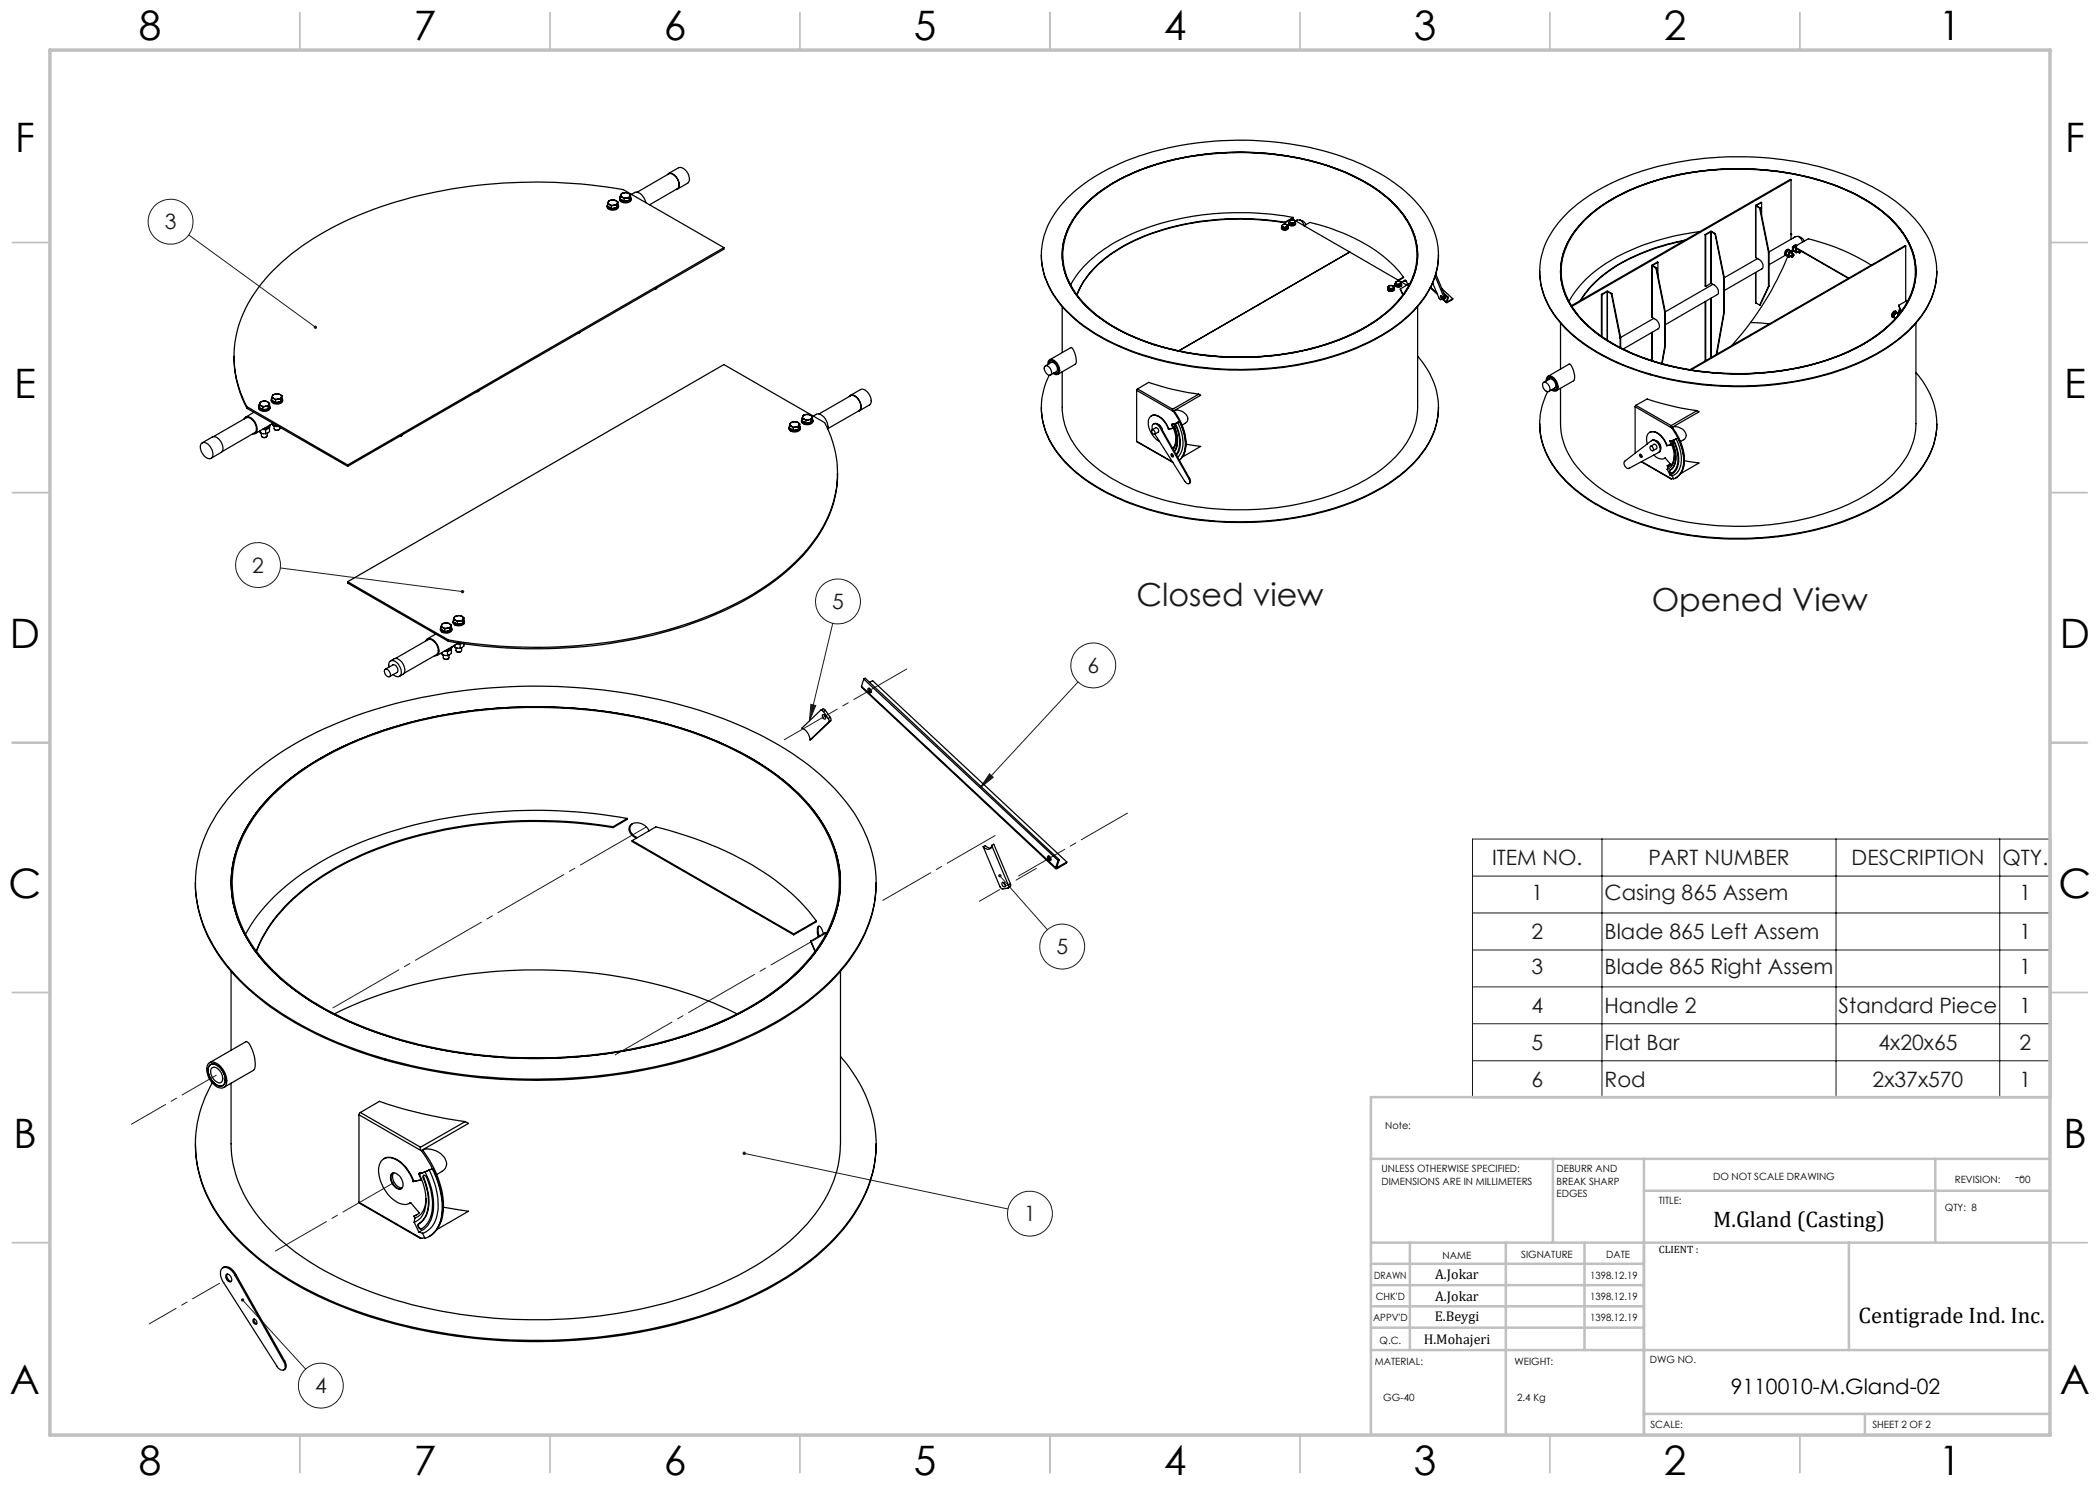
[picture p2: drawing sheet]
<svg xmlns="http://www.w3.org/2000/svg" width="420mm" height="297mm" viewBox="0 0 420 297" stroke-linecap="round" stroke-linejoin="round" font-family="sans-serif">
<g fill="none" stroke="#191924" stroke-width=".2">
<path d="M37.7 47l25.4 18.4M56.1 113.6l36.4 4.7M166.5 124.7l-4.6 19.5M215.6 136.4l-19.6 21.1M162.2 140.9l1 .2-1.3 3.1zM197.9 154.8l.7 .7-2.6 2zM200 175.2l9.5 10.7M294.5 167.8h115.6v51.7h-115.6zM294.5 175.2h115.6M320.4 167.8v51.7M367.2 167.8v51.7M399.9 167.8v51.7"/>
<path d="M294.5 182.6h115.6M294.5 190h115.6M294.5 197.4h115.6M294.5 204.7h115.6M294.5 212.2h115.6M148.8 230.7l52.8 11.1M48.5 260l12.6 13.8"/>
<circle cx="34.1" cy="44.3" r="4.5"/>
<circle cx="51.6" cy="113" r="4.5"/>
<circle cx="167.6" cy="120.3" r="4.5"/>
<circle cx="218.7" cy="133.1" r="4.5"/>
<circle cx="212.4" cy="189.3" r="4.5"/>
<circle cx="206" cy="242.7" r="4.5"/>
<circle cx="64.2" cy="277.1" r="4.5"/>
</g>
<path d="M225.5 162.6l-21.8 12.6" fill="none" stroke="#191924" stroke-width=".2" stroke-dasharray="15.2 1.3 1.3 1.3" stroke-dashoffset="4.6"/>
<path d="M156.8 147.9l24.6-14.1" fill="none" stroke="#191924" stroke-width=".2" stroke-dasharray="15.2 1.3 1.3 1.3" stroke-dashoffset="3"/>
<path d="M78.8 236.5l-23.7 13.7" fill="none" stroke="#191924" stroke-width=".2" stroke-dasharray="15.2 1.3 1.3 1.3" stroke-dashoffset="3.4"/>
<path d="M130.2 164.9l-64.5 37.2" fill="none" stroke="#191924" stroke-width=".2" stroke-dasharray="15.2 1.3 1.3 1.3" stroke-dashoffset="-1.1"/>
<path d="M43.9 256.7l-14.1 8.1" fill="none" stroke="#191924" stroke-width=".2" stroke-dasharray="15.2 1.3 1.3 1.3" stroke-dashoffset="9"/>
<path d="M199 167.1l-22.4 13" fill="none" stroke="#191924" stroke-width=".2" stroke-dasharray="15.2 1.3 1.3 1.3" stroke-dashoffset="4.2"/>
<path d="M207.3 173.7l-11.4 6.6" fill="none" stroke="#191924" stroke-width=".2" stroke-dasharray="15.2 1.3 1.3 1.3" stroke-dashoffset="10.6"/>
<path d="M165.6 186.4l-42.6 24.6" fill="none" stroke="#191924" stroke-width=".2" stroke-dasharray="15.2 1.3 1.3 1.3" stroke-dashoffset="2.1"/>
<path d="M43.2 215.1l-16.9 9.7" fill="none" stroke="#191924" stroke-width=".2" stroke-dasharray="15.2 1.3 1.3 1.3" stroke-dashoffset="7.4"/>
<g fill="none" stroke="#c0c0c0" stroke-width=".35">
<path d="M60 2.5v7.5M110 2.5v7.5M160 2.5v7.5M210 2.5v7.5M260 2.5v7.5M310 2.5v7.5M360 2.5v7.5M2.5 48.5h7.5M410 48.5h7.5M2.5 98.5h7.5M410 98.5h7.5M2.5 148.5h7.5"/>
<path d="M410 148.5h7.5M2.5 198.5h7.5M410 198.5h7.5M2.5 248.5h7.5M410 248.5h7.5M60 287v7.5M110 287v7.5M160 287v7.5M210 287v7.5M260 287v7.5M310 287v7.5M360 287v7.5"/>
</g>
<g fill="none" stroke="#c0c0c0" stroke-width=".5">
<path d="M410 219.4h-135.8v67.4M274.2 231.8h135.8M310.6 231.8v16.7M328.8 231.8v55.2M328.8 238.2h81.2M387.1 231.8v16.7M274.2 248.5h135.8M274.2 257h54.6M274.2 252.8h54.6M282 248.5v21.5M301.2 248.5v38.3M316.9 248.5v21.5"/>
<path d="M369.8 248.5v21.5M274.2 265.5h54.6M274.2 261.3h54.6M274.2 270h135.8M328.8 282.8h81.2M373 282.8v4.2"/>
</g>
<path d="M10 10h400v277h-400z" fill="none" stroke="#c0c0c0" stroke-width=".7"/>
<path d="M62.8 65.2a.34 .34 0 0 0 .1 .5 .34 .34 0 0 0 .5-.1l-.3-.2 .3 .2a.34 .34 0 0 0-.1-.4 .34 .34 0 0 0-.5 0zM92.3 118a.34 .34 0 0 0 0 .6 .34 .34 0 0 0 .6-.2l-.4-.1 .4 .1-.2-.3zM197.9 154.8l.7 .7-2.6 2zM199.8 174.8l.2 .4-.3-.3a.35 .35 0 0 0 .2 .6 .35 .35 0 0 0 .5-.5 .35 .35 0 0 0-.6-.2zM162.2 140.9l1 .2-1.3 3.1zM148.6 230.4l-.1 .2 .3 .1-.3-.1a.34 .34 0 0 0 .4 .4 .34 .34 0 0 0 .2-.5 .34 .34 0 0 0-.5-.1zM48.4 259.7l.1 .3-.2-.3a.35 .35 0 0 0 .2 .6 .35 .35 0 0 0 .4-.4 .35 .35 0 0 0-.5-.2z" fill="#191924"/>
<g fill="none" stroke="#000" stroke-width=".25">
<path d="M123.9 39.7a1.12 1.12 0 0 0 1.7 .8l.5-.3 .1-.5M124 39.3l.4 .1M124 39.4a.64 .64 0 0 0 .1 .8 .64 .64 0 0 0 .7 .2 1.09 1.09 0 0 0 1.4-.8l-.1-.2M124 39.3v.5l.8 .4M124.2 38.9v.4l.2 .1M124.2 38.9l-.2 .4M124.2 39.9l.6 .3M124.4 39.4l.9 .2M124.4 39.4l.4 .3M124.8 39.7v.5M124.8 38.6l-.6 .3M124.8 38.6l.9 .1"/>
<path d="M124.8 38.6l-.5 .1-.1 .2M124.8 38.6l.6-.1 .3 .2M125.3 39.6h.5M125.3 39.6l-.5 .1M125.7 38.7l.2 .1 .1 .4M125.7 38.7l.4 .3M125.8 39.6v.5M126 39.2l-.2 .2-.5 .2M126 39.2l-.2 .4M126 39.7l-.1 .3M126.1 39l-.1 .2M126.1 39v.5l-.3 .6"/>
<path d="M126.3 38.9l.6-.4a1.6 1.6 0 0 1 1.9 1l.4 1M127.4 38.4l6.3-3.6a1.94 1.94 0 0 1 2.1 1.9l-.1 .7-.2 .3-5.6 3.3M133.5 34.9a1.13 1.13 0 0 1 1.8 .5 1.72 1.72 0 0 1 .1 2.4l-.2 .1M133.7 34.7l2-1.2a2.15 2.15 0 0 1 2 2.9l-2.2 1.4M213.5 39.6a40.1 40.1 0 0 1 19.1-9.8 65.7 65.7 0 0 1 38.1 2.3 31.3 31.3 0 0 1 14.4 10.7 14.2 14.2 0 0 1-.9 17.6 33.4 33.4 0 0 1-15.5 10.1 64.3 64.3 0 0 1-45.6-1.6 28.8 28.8 0 0 1-12.4-10.1 14.3 14.3 0 0 1 1.3-17.6zM358.2 36l-43.8 25.3M358.2 36v11.8M358.2 36l-.1-.1-43.8 25.2M121.4 41.2a1.16 1.16 0 0 0 1.8 .7l.4-.3 .1-.4M121.5 40.7l.4 .2M121.5 40.9a.55 .55 0 0 0 0 .6 .55 .55 0 0 0 .6 .3 1.11 1.11 0 0 0 1.6-.7l-.1-.2M121.5 40.7v.6l.8 .4"/>
<path d="M121.7 40.4l-.1 .2 .3 .3M121.7 41.4l.5 .3M121.7 40.4l-.2 .3M121.9 40.9l.9 .2M121.9 40.9l.4 .3M122.3 41.2v.5M122.3 40l-.6 .4M122.3 40l.9 .1M122.3 40l-.5 .1-.1 .3M122.8 41.1l-.5 .1M123.2 41.6l-.9 .1M123.2 40.1l.3 .3v.3"/>
<path d="M123.2 40.1l.4 .3M123.3 41l-.5 .1M123.3 41.6l-1 .1M123.3 41v.6M123.5 40.7l-.7 .4M123.5 41.2l-.1 .2M123.5 40.7l-.2 .3M123.6 40.4l-.1 .3M123.6 40.4v.6l-.3 .6M125.7 40.1l-.9 .1M125.8 40.1l-1 .1M131 57.8h.1"/>
<path d="M131.2 57.7h.1M131.2 57.7l-.2 .1M144.8 49.5l-20.2-11.6a99.7 99.7 0 0 0-50 4 53.1 53.1 0 0 0-20.9 13.2 24.2 24.2 0 0 0-6.9 16.4 21.5 21.5 0 0 0 2.6 9.8M144.8 49.5l-75.3 43.5M144.8 49.5v.3l-75.3 43.5M208.3 51a16.5 16.5 0 0 0 6.2 12.4 41.9 41.9 0 0 0 18.9 9 65.3 65.3 0 0 0 38-2.8 30.6 30.6 0 0 0 13.6-10.2 14.7 14.7 0 0 0 2.7-8.4M217.3 40.7a36.4 36.4 0 0 1 17.5-8.7 57.9 57.9 0 0 1 34.8 2.7 25.9 25.9 0 0 1 12.1 10 12.9 12.9 0 0 1-2.1 15.5 32.7 32.7 0 0 1-15.6 9 58.4 58.4 0 0 1-36.8-1.7 26.9 26.9 0 0 1-12.6-9.8 12.9 12.9 0 0 1 1.8-16zM217.5 40.4a37.5 37.5 0 0 1 18.6-8.8 56.8 56.8 0 0 1 34.6 3.6 23.7 23.7 0 0 1 11.5 10.2 13 13 0 0 1-2.5 14.9 32.9 32.9 0 0 1-15.6 8.9 57.7 57.7 0 0 1-37.6-1.9 25.4 25.4 0 0 1-12.3-9.9 12.7 12.7 0 0 1 1.4-14.9zM217.7 40.2a38.7 38.7 0 0 1 18.8-8.6 56.5 56.5 0 0 1 34.4 3.7 23.7 23.7 0 0 1 11.1 9.7 12.6 12.6 0 0 1-1.6 14.4 29.4 29.4 0 0 1-14 9.1 58 58 0 0 1-39.4-1 26.3 26.3 0 0 1-12.5-9.8 12.8 12.8 0 0 1 1.3-15.4zM256.3 45.5a.7 .7 0 0 0 .7 .5 .7 .7 0 0 0 .6-.5M256.4 45.3l.2 .1M256.4 45.4a.54 .54 0 0 0 .2 .6 .54 .54 0 0 0 .6-.1 .35 .35 0 0 0 .4-.5"/>
<path d="M256.4 45.3v.3l.4 .3M256.4 45.1l.2 .3M256.4 45.1v.2M256.5 45.6l.3 .2M256.6 45.4l.5 .1M256.6 45.4l.2 .1M256.8 44.9l-.4 .2M256.8 44.9h.6M256.8 45.5v.4M257 44.4a52.3 52.3 0 0 0-31.5 4.4 20.6 20.6 0 0 0-10 9.7l-.1 .4M257 44.6a52.3 52.3 0 0 0-31.5 4.3 20.6 20.6 0 0 0-10 9.7l-.1 .4M257 44.4v.2"/>
<path d="M257.1 45.5h.3M257.1 45.5h-.3M257.4 44.9l.1 .3M257.4 45.8l-.6 .1M257.4 44.9l.2 .2M257.4 45.5v.3M257.5 45.2l-.4 .3M257.5 45.5l-.1 .2M257.5 45.2l-.1 .3M257.6 45.1l-.1 .1M257.6 45.1l-.2 .7M257.8 44.7a.7 .7 0 0 0 .6 .5 .7 .7 0 0 0 .7-.5"/>
<path d="M257.8 44.4l.3 .1M257.8 44.5a.52 .52 0 0 0 .3 .6 .52 .52 0 0 0 .6-.1 .35 .35 0 0 0 .3-.1 .35 .35 0 0 0 0-.4M257.8 44.4v.3l.5 .3M257.9 44.2l.2 .3M257.9 44.8l.4 .2M257.9 44.2l-.1 .2M258.1 44.5l.5 .1M258.1 44.5l.2 .2M258.3 44.7v.3M258.3 44l-.4 .2M258.3 44l.5 .1M258.4 43.7l23 13.3"/>
<path d="M258.6 44.6l-.3 .1M258.7 43.5a56.7 56.7 0 0 0-32.7 3.5 25.2 25.2 0 0 0-11.6 9.4l-.3 .6M258.7 43.5l-1.7 1.1M258.7 43.5l-1.7 .9M258.8 44.1l.2 .3M258.8 44.9l-.5 .1M258.8 44.1l.2 .2M258.9 44.6h-.3M258.9 44.9l-.6 .1M258.9 44.6v.3M259 44.4l-.4 .2M259 44.7l-.1 .1"/>
<path d="M259 44.4l-.1 .2M259 44.3v.1M259 44.3l-.1 .6M259.1 44.2a1.53 1.53 0 0 1 2.1 .7M259.4 44l-.2 .2 .1-.1M260 44l.6 .6 .2 .6 1.2-.7a34.5 34.5 0 0 1 17.4 9.3l1.3 1.6M269.9 50.4l-34.1 19.8M277.6 57.5l.2 .1M277.6 57.6a.68 .68 0 0 0 .5 .6 .68 .68 0 0 0 .7-.2v-.4M277.6 57.5l-.1 .4a.7 .7 0 0 0 .7 .4 .7 .7 0 0 0 .6-.5M277.6 57.9l.4 .2M277.7 57.3l.1 .3"/>
<path d="M277.7 57.9l.3 .2M277.7 57.3l-.1 .2M277.8 57.6l.5 .1M277.8 57.6l.2 .2M278 57.1l-.3 .2M278 57.1l.6 .1M278 57.8v.3M278.3 57.7h.3M278.3 57.7l-.3 .1M278.6 57.2l.1 .3M278.6 58l-.5 .1M278.6 57.2l.2 .2"/>
<path d="M278.6 58l-.6 .1M278.6 57.7v.3M278.7 57.5l-.4 .2M278.7 57.5l-.1 .2M278.7 57.8v.2M278.8 57.4l-.1 .1M278.8 57.6l-.2 .4M278.8 57.4v.2M279 56.9a.7 .7 0 0 0 .6 .5 .7 .7 0 0 0 .7-.5M279 56.7l.3 .1M279 56.8a.57 .57 0 0 0 .3 .5 .57 .57 0 0 0 .7 0l.3-.2-.1-.3M279 56.7v.3l.5 .3"/>
<path d="M279.1 56.5l.2 .3M279.1 56.5l-.1 .2M279.2 57l.3 .2M279.3 56.8l.5 .1M279.3 56.8l.2 .1M279.5 56.3l-.4 .2M279.5 56.3h.5M279.5 56.9v.4M279.8 56.9h.3M279.8 56.9h-.3M280 56.3l.2 .3M280 57.2l-.5 .1"/>
<path d="M280 56.3l.2 .2M280.1 57.8l.5 1.1M280.1 57.8l.5 1.2M280.1 57.1l-.6 .2M280.1 56.9v.2M280.2 56.6l-.4 .3M280.2 56.6l-.1 .3M280.2 56.9l-.1 .2M280.2 56.5v.1M280.2 56.8l-.1 .3M280.2 56.5v.3M280.7 55.4l-1.1 .6"/>
<path d="M280.7 55.4l-.9 .7M280.9 56.2v-.1a.44 .44 0 0 1 .5 .6l.2 .2M281 56.1v.1M281.2 56.1l-.2 .1M281.3 56.3l-.5-.1-.4 .2M281.8 57v-.2l-1.7 1M286.1 57.6l1.4 1.3M286.1 57.5l1.3 1.2M286.5 56.7l.2 .2M286.5 56.6l1.5 3.3h.7l.1-.4M287 55.2l1.8 4.3M287.2 54.8l1.9 4.6"/>
<path d="M288.1 59.2a.26 .26 0 0 1 .4 .2 .26 .26 0 0 1-.2 .3l-.2-.2zM288.3 59.2l.2 .3zM288.4 57.7l2.1 2.1M288.6 59.9l.7 .6M288.7 59.9l.5 .5M288.7 58.6l1 .9M288.9 58.9l.6 .6M289.1 59.4v.3l-.3 .1M289.1 59.4l-.3 .1M289.5 59.5l-.3 .9M289.7 59.5h-.2M289.7 59.5l-.3 .8"/>
<path d="M290.5 59.8l-1.1 .7-.2-.1M290.5 59.8l-1 .6M307.9 54.3a16.3 16.3 0 0 0 5.7 11.9 41.3 41.3 0 0 0 19.4 9.5 64.2 64.2 0 0 0 38.9-3.1 29.9 29.9 0 0 0 12.8-9.9 14.7 14.7 0 0 0 2.6-8.4M313.7 42.3a43.5 43.5 0 0 1 21.6-9.8 63.6 63.6 0 0 1 37.6 4.1 28 28 0 0 1 12.6 10.7 14.4 14.4 0 0 1-2.1 17 35.7 35.7 0 0 1-16.9 10.2 65.6 65.6 0 0 1-42-1.6 31.4 31.4 0 0 1-13.8-10.2 14.4 14.4 0 0 1 1-18.1zM316.7 44.2a34.2 34.2 0 0 1 15.3-8.4 57.8 57.8 0 0 1 37.5 2.3 25.8 25.8 0 0 1 11.7 9.5 12.9 12.9 0 0 1-1.4 15.4 31.7 31.7 0 0 1-15.2 9.3 58.5 58.5 0 0 1-37.6-1.3 27.2 27.2 0 0 1-12.4-9.2 12.9 12.9 0 0 1 1.1-16.5zM316.9 44a37 37 0 0 1 18.3-8.9 58.4 58.4 0 0 1 33 2.4 26.2 26.2 0 0 1 13.2 10.3 13 13 0 0 1-2.2 15.9 33.3 33.3 0 0 1-15.8 9 57.9 57.9 0 0 1-37.5-2.2 25.4 25.4 0 0 1-12.1-10 12.7 12.7 0 0 1 1.7-14.9zM317 44a36.7 36.7 0 0 1 17.5-8.7 57 57 0 0 1 35.5 3.1 24.8 24.8 0 0 1 11.4 9.6 12.7 12.7 0 0 1-1.7 15 31.7 31.7 0 0 1-15.1 9.2 57.9 57.9 0 0 1-38.5-1.7 26.5 26.5 0 0 1-11.5-8.9 12.7 12.7 0 0 1 1-16zM320.3 58.9v8.3M320.3 58.9h.1M320.4 58.9v8.4M321.4 58.3h.2M321.4 58.3l-1.1 .6"/>
<path d="M321.4 58.3h.1M321.5 58.3h.1M321.5 58.3l-1.1 .6M321.5 58.3v9.7M321.5 58.3l.8 .5M321.6 58.3h-.1M321.6 58.3l.8 .4M322.3 58.8l1.7 8.8M322.4 58.7l-.1 .1M322.4 58.7l1.7 8.9M330.4 53.1v10.4M330.4 53.1v.1"/>
<path d="M330.4 53.2l.8 .4M330.4 53.1h.1M330.5 53.1h.1M330.5 53.1l-.1 .1M330.5 53.1l.8 .4M331.2 53.6l1.8 8.8M331.3 53.5l-.1 .1M331.3 53.5l1.8 8.9M331.6 52.5v2.5M331.6 52.5l-1.1 .6M331.6 52.5l-1.2 .6M336.8 48.2a37.8 37.8 0 0 0-16.8 7.4 19 19 0 0 0-3.9 4.5"/>
<path d="M337 48a38.1 38.1 0 0 0-17 7.5 17.9 17.9 0 0 0-3.9 4.6M340 46.3a42.3 42.3 0 0 0-21.3 8.2 19.3 19.3 0 0 0-4.9 5.8M341 46.9v10.3l.1 .1M341 46.9l.1 .1M341.1 47v10.3M342.1 46.3h.2M342.1 46.3l-1.1 .6M342.1 46.3l.1 .1M342.2 56.7h.1M342.2 46.4h.1M342.2 46.4l-1.1 .6M342.2 56.7l-1.1 .6"/>
<path d="M342.2 46.4v10.3M342.2 59.7v11.8M342.2 56.7l.8 .4a1.22 1.22 0 0 1 .5 1.8l-10.4 6M342.2 46.4l.8 .4M342.3 46.3l-.1 .1M342.3 46.3l.8 .4M342.6 56.9l-9.5 5.5M343 46.8l1.8 8.8M343.1 46.7l-.1 .1M343.1 46.7l1.8 8.9M344.8 55.6v6.8M344.9 55.6h-.1"/>
<path d="M344.9 55.6v6.8M351.1 41.1l.1 10.4M351.1 54.5l.1 6.1M351.2 51.5l.8 .5a1.22 1.22 0 0 1 .4 1.8l-7.5 4.3M351.2 41.1v.1M351.2 41.1h.1M351.2 41.2v10.3M351.2 54.5v6.1M351.2 41.2l.7 .4M351.2 41.1l.8 .5M351.5 51.7l-6.7 3.9M351.9 41.6l1.8 8.9"/>
<path d="M352 41.6h-.1M352 41.6l1.8 8.8M352.3 40.5l-1.1 .6M352.3 40.5v2.6M353.7 50.5v6.8M353.7 57.3l-1.8 3.7M353.8 50.4l-.1 .1M353.8 57.2l-.1 .1M353.8 50.4v6.8M353.8 57.2l-1.9 3.8M357 51l.2 .1M357.1 51l-3.3 1.9"/>
<path d="M357.2 50.8l.6 .6M357.2 50.8l.3 .3M357.4 50.3l-.2 .5M357.4 50.3l.4 .2M357.5 51.1l.2 .2M357.5 51.3a60 60 0 0 1-11.2 17.8M357.7 51.3h.3M357.7 50.8v.5M357.7 50.8l-.2 .3M357.7 51.3l.1 .1M357.8 50.5l-.1 .3M357.8 50a.67 .67 0 0 0-.7 .4 .67 .67 0 0 0 .2 .7"/>
<path d="M357.8 49.9a.58 .58 0 0 0-.8 .5M357.8 50h.1M357.8 50l-.4 .3M357.8 50l.4 .2M357.9 50.1a.63 .63 0 0 0-.7 0 .63 .63 0 0 0-.2 .7l.3 .3M357.9 50.1a.63 .63 0 0 0-.6 .3 .63 .63 0 0 0 0 .7M358 50.4l-.3 .4M358 50.4h.4M358 50.4l-.2 .1M358 51.3l-.2 .1M358.1 51.3h-.1M358.2 50.2l-.2 .2"/>
<path d="M358.2 50.2l.2 .2M358.2 46.8h.1M358.3 46.8h-.1M358.3 46.8l-.1 .2M358.4 50.4v.3zM358.4 51h.1a.16 .16 0 0 1 .2-.1 .16 .16 0 0 1 0 .3l-.3 .2zM358.5 50.1v.1M358.5 50.2h.1M358.6 50.2l-.3 .1M358.6 50l.6 .5M358.6 50l.4 .2M358.7 50.8l-.6-.3a.37 .37 0 0 0-.2 .6l.5 .3"/>
<path d="M358.7 47.6a1.45 1.45 0 0 1 2.2 .6M358.7 51a.18 .18 0 0 0-.1-.2 .18 .18 0 0 0-.2 .1 .24 .24 0 0 0-.1 .3 .24 .24 0 0 0 .2 .2h.1M358.8 49.4l-.2 .6M358.8 49.4l.1 .1M358.9 49.4l2.8-1.6a42.8 42.8 0 0 1 12.5 5.2M358.9 49.4h-.1M358.9 49.4v.1M358.9 49.4l10.8 6.2M358.9 49.5l10.7 6.2M358.9 47.4l-.1 .1M359 50.2l.2 .2M359 49.3h.1"/>
<path d="M359.1 49.2l-.1 .1M359.1 47.3l-5.3 3.1M359.2 50.4h.3M359.2 49.9v.5M359.2 49.9l-.2 .3M359.2 50.4v.1M359.2 49.7v.2M359.3 49.1h.1M359.3 49.1a.67 .67 0 0 0-.7 .4 .67 .67 0 0 0 .1 .8M359.3 49.1a.58 .58 0 0 0-.8 .4M359.3 49.7l-.1 .2M359.3 49.1a.72 .72 0 0 0-.7 .4 .72 .72 0 0 0 .1 .8h.1a.65 .65 0 0 1-.1-.7 .65 .65 0 0 1 .5-.4"/>
<path d="M359.4 49.8l-.1 .5 .5 .2M359.5 50.4l-.3 .1M359.6 50.4h-.1M359.6 47.3l.5 .4 .4 .7M359.9 50.1a.24 .24 0 0 0-.2 .3 .24 .24 0 0 0 .3 .1M360 50.1l-.2 .3a.23 .23 0 0 0 .3 .1 .23 .23 0 0 0 .1-.3M381.1 49.2l-42.9 24.8M381.1 49.2v11.1M381.1 49.2l-.1-.1-43 24.8M46.8 71.3a21.1 21.1 0 0 0 2.6 10.4M54.3 80a.84 .84 0 0 0 1.1 .8 .91 .91 0 0 0 1.1-.8M54.4 79.5l.3 .2"/>
<path d="M54.4 79.7a.58 .58 0 0 0 .5 .9 1.14 1.14 0 0 0 1.6-.7l-.1-.2M54.4 79.5v.5l.7 .5M54.5 79.2v.2l.2 .3M54.5 79.2l-.1 .3M54.7 79.7l.9 .1M54.7 79.7l.4 .3M55.1 80v.5M55.1 78.8l-.4 .1-.2 .3M55.1 78.8l1 .1M55.1 78.8l-.5 .1-.1 .3M55.6 79.8l-.5 .2M56.1 78.9l.2 .3v.2"/>
<path d="M56.1 78.9l.3 .3M56.1 79.8h-.5M56.1 79.8v.5M56.3 79.4l-.2 .3-.5 .1M56.3 79.4l-.2 .4M56.3 80l-.1 .2M56.4 79.2l-.1 .2M56.4 79.7l-.3 .6M56.4 79.2v.5M95.4 78.3h.1M95.6 78.2h.1M95.6 78.2l-.2 .1"/>
<path d="M115.7 66.6h.1M115.9 66.5h.1M115.9 66.5l-.2 .1M169.9 79.3a.83 .83 0 0 1 1.3 .1 2.14 2.14 0 0 1 .7 2.7l-.3 .2M170.1 79.1l2-1.2a1.61 1.61 0 0 1 1.9 1.2 1.51 1.51 0 0 1-.1 1.9l-2 1.2M209 73.3a.85 .85 0 0 1 1.2 .7 .57 .57 0 0 1 .1 .7 .57 .57 0 0 1-.7 .2l-.5-.5a1.03 1.03 0 0 1-.1-1.1zM209.1 73.2l1.1-.7a1.23 1.23 0 0 1 1.1 1.8l-1.2 .7M209.6 72.9a.79 .79 0 0 1 .4-1 .79 .79 0 0 1 1 .3l.6 .7a1.21 1.21 0 0 1-.3 2l-.7-.2M209.8 72.8a.66 .66 0 0 1 .4-.7 .66 .66 0 0 1 .8 .3l.5 .7a.98 .98 0 0 1-.4 1.6l-.3-.1M209.9 72l4.3-2.5a2.61 2.61 0 0 1 1 2.4v.6l-.1 .3-3.5 2.1M212.4 61.3v9.2M227.3 78.1v10.2"/>
<path d="M227.3 78.1l7.3 4.2M227.5 77.8l-.2 .3M227.5 77.8l2.2-1.3a51.9 51.9 0 0 0 10 2.3M227.5 77.8l7 4M239.7 78.8l.4 .3-5.3 3.1a10.2 10.2 0 0 1 2.2 8.1l-.5 1M239.7 78.8l-5.2 3M283.5 61.3v20.2a15.2 15.2 0 0 1-5.9 11.3 40 40 0 0 1-19.2 8.3 56.7 56.7 0 0 1-33.5-4.1 23.9 23.9 0 0 1-11-9.7 13.2 13.2 0 0 1-1.5-5.8v-7.1M283.5 71.2a14.6 14.6 0 0 1 3.4 14.8 22.6 22.6 0 0 1-9.7 11 55.6 55.6 0 0 1-27.7 7.3 58.1 58.1 0 0 1-29.4-6.5 24 24 0 0 1-10.9-11.3 13.7 13.7 0 0 1 .7-11.5M289.4 60.3l.1 .1M308.6 76.6a.84 .84 0 0 1 1.2 .6 .65 .65 0 0 1 .2 .7 .65 .65 0 0 1-.5 .4 1.43 1.43 0 0 1-.9-1.7zM308.7 76.5l1.2-.7a1.18 1.18 0 0 1 1 1.8l-1.1 .7M309.2 76.2a.8 .8 0 0 1 .5-1 .8 .8 0 0 1 1 .3 1.88 1.88 0 0 1 .6 2.7h-.6l-.4-.2"/>
<path d="M309.4 76.1a.68 .68 0 0 1 .5-.7 .68 .68 0 0 1 .8 .3l.5 .7a.99 .99 0 0 1-.3 1.6l-.4-.1M309.6 75.3l4.2-2.5a3.2 3.2 0 0 1 1.1 2.8l-.2 .6-3.4 1.9M312.1 64.6v9.2M324 67.6v1.9M324.1 67.6h-.1M324.1 67.6v1.9M330.4 63.4v.1M330.4 63.5l1 .6 .3 .4a.93 .93 0 0 1-.1 1.3l-7 4M330.4 66.5v5.6M330.8 63.7l-6.7 3.8M333 62.4v6.8M333 69.2l-.6 3.5"/>
<path d="M333.1 62.4h-.1M333.1 69.2h-.1M333.1 62.4v6.8M333.1 69.2l-.7 3.5M341 60.3v11.9M341.1 60.3v11.8M344.8 62.4l-1.5 8.5M344.9 62.4h-.1M344.9 62.4l-1.5 8.5M350.1 64.5l3.8 .3M351.2 60.6l.7 .4M378.5 62.9v.3"/>
<path d="M378.5 62.9l.3 .1M378.5 62.9v.5l.3 .1M378.8 63.3l.2 .3M378.8 63v.3M378.8 63.3v.2M378.8 63.5l.2 .1M378.9 62.4l-.3 .4M378.9 62.4l-.4 .5M378.9 62.4l.3 .1M378.9 62.4l.7 .2M379 62.4h.2M379 62.8l-.2 .2"/>
<path d="M379 62.8l-.2 .5M379 63.6h.2M379.2 62.5l.2 .1M379.2 62.5l-.2 .3M379.2 62.3a.71 .71 0 0 0-.7 .3 .71 .71 0 0 0 0 .9M379.3 63.5l-.3 .1M379.3 62.4a.51 .51 0 0 0-.6 0 .51 .51 0 0 0-.2 .5 .34 .34 0 0 0-.1 .4 .34 .34 0 0 0 .3 .2M379.4 62.6l-.4 .2M379.4 62.6l.2 .3M379.4 62.6h.2M379.6 62.6v.3M379.6 62.9l-.1 .3"/>
<path d="M379.6 62.9v.2M379.7 61.1l.6 1.2M379.7 61.1l.5 1.2M380 61.7l-.1 .1a.47 .47 0 0 0 .1 .8 .54 .54 0 0 1 0-.8M380 62.1v.3M380 62h.1M380 62l.2 .1M380 62v.5M381.1 60l.1 .2M381.5 60.3l-.1-.2-1.7 1M383.2 64.6v20.1a14.4 14.4 0 0 1-4.8 10.4 37.7 37.7 0 0 1-18.4 8.9 57.5 57.5 0 0 1-33.9-2.9 25.4 25.4 0 0 1-12.2-9.9 12.9 12.9 0 0 1-1.8-6.5v-7M383.2 74.5a14.5 14.5 0 0 1 2.9 16 24.3 24.3 0 0 1-10.7 10.7 59.2 59.2 0 0 1-31.6 6.4 53.7 53.7 0 0 1-26.2-7.9 20.9 20.9 0 0 1-9.3-11.8 13.5 13.5 0 0 1 1.2-9.6"/>
<path d="M40.2 88.8a1.23 1.23 0 0 1 1.9 .6 1.72 1.72 0 0 1 .1 2.2 1.87 1.87 0 0 1-2.1-1.7v-.8zM40.4 88.6l2-1.2a1.81 1.81 0 0 1 2.1 1.6l.1 .8-.2 .6-2.2 1.2M42.7 87.3l6.5-3.7a1.9 1.9 0 0 1 2.1 1.9l-.1 .7-.2 .3-6.6 3.8M48.8 83.8a.81 .81 0 0 1 1.4-.2 2.5 2.5 0 0 1 1 3l-.7 .2M49.4 81.3l20.1 11.7M49.4 81.7l20.1 11.6M49.4 81.3v.4M50.8 82.4l-1.7 1M51.7 81.4a.97 .97 0 0 0 1.4 .9 .79 .79 0 0 0 .9-.9M51.8 81l.4 .1M51.8 81.1a.64 .64 0 0 0 .1 .8 .64 .64 0 0 0 .7 .2 1.07 1.07 0 0 0 1.4-.8l-.1-.2M51.8 81v.5l.8 .4"/>
<path d="M51.9 86.2l.2 .4M52 80.6l-.1 .2 .3 .3M52 80.6l-.2 .4M52 81.6l.5 .3M52.1 86.6l1 .1M52.1 86.1v.5M52.2 81.1l.9 .2M52.2 81.1l.4 .3M52.3 86.6v.6a.66 .66 0 0 0 1.1 0v-.6M52.5 87.4l.2 .1 .6-.1M52.6 81.4v.5M52.6 80.3h-.3l-.3 .3"/>
<path d="M52.6 80.3l.9 .1M52.6 80.3l-.5 .1-.1 .2M52.6 80.3l.5-.1 .4 .2M52.9 85.9l.2 .1M53 85.6l.7-.2 .3-.4a.99 .99 0 0 1-1.3 .8M53.1 81.3h.5M53.1 81.3l-.5 .1M53.1 86v.7M53.3 85.9l-.2 .1M53.5 80.4l.3 .2v.3M53.5 81.8l-.9 .1M53.5 80.4l.4 .3"/>
<path d="M53.6 81.8l-1 .1M53.6 81.3v.5M53.8 80.9l-.7 .4M53.8 80.9l-.2 .4M53.8 81.4l-.1 .3M53.9 85.4v.1M53.9 80.7l-.1 .2M53.9 85.5v.8l-.8 .4M53.9 85.4a1.05 1.05 0 0 1-1.4 .5M53.9 80.7v.5l-.3 .6M53.9 85.5h-.1M54.4 84.8l.2 .3"/>
<path d="M54.5 80.1l.6 .4M54.6 85.1l1.1 .2M54.6 85.1v-.4l-3.6 2M54.8 85.2v.5a.59 .59 0 0 0 .7 .3 .59 .59 0 0 0 .5-.6M55 86l.2 .1 .6-.1M55.7 85.3h.1M56 80.4l-.8 .1M56.1 80.3l-1 .2M69.5 93v.3M80.2 87.2h.1M80.3 87.1h.1M80.3 87.1l-.1 .1"/>
<path d="M157.8 85.5a.98 .98 0 0 0 1.4 .9l.8-.4 .1-.5M157.9 85.1l.4 .2M157.9 85.3a.63 .63 0 0 0 .6 .9 1.23 1.23 0 0 0 1.6-.7l-.2-.2M157.9 85.1v.6l.7 .4M158 84.7v.2l.3 .4M158 85.7l.6 .3M158 84.7l-.1 .4M158.3 85.3l.9 .1M158.3 85.3l.3 .2M158.6 85.5v.6M158.7 84.4l-.4 .1-.3 .2M158.7 84.4l.9 .1"/>
<path d="M158.7 84.4l-.5 .1-.2 .2M159.2 85.4h.5M159.2 85.4l-.6 .1M159.6 85.9l-.9 .2M159.6 84.5l.2 .3v.2M159.6 84.5l.3 .3M159.7 85.9l-1.1 .2M159.7 85.4v.5M159.8 85l-.2 .3-.4 .1M159.8 85l-.1 .4M159.8 85.5l-.1 .3M159.9 84.8l-.1 .2"/>
<path d="M159.9 84.8v.5l-.2 .6M160.3 84.1a1.2 1.2 0 0 0 1.9 .7l.3-.3 .1-.4M160.4 83.6l.4 .2M160.4 83.8a.6 .6 0 0 0 0 .7 .6 .6 0 0 0 .6 .2 1.19 1.19 0 0 0 1.6-.6l-.1-.3M160.4 83.6v.6l.8 .4M160.5 83.3v.2l.3 .3M160.5 83.3l-.1 .3M160.6 84.3l.5 .3M160.8 83.8l.9 .2M160.8 83.8l.4 .3M161.2 84.1v.5M161.2 82.9l-.7 .4"/>
<path d="M161.2 82.9l.9 .1M161.2 82.9l-.5 .1-.2 .3M161.7 84l-.5 .1M162.1 83l.3 .4-.1 .2M162.1 84.5l-.9 .1M162.1 83l.4 .3M162.2 83.9l-.5 .1M162.2 84.5l-1 .1M162.2 83.9v.6M162.3 83.6l-.6 .4M162.3 83.6l-.1 .3M162.4 84.1l-.2 .2"/>
<path d="M162.5 83.3l-.2 .3M162.5 83.3v.6l-.3 .6M162.7 83.2l.6-.3a2.18 2.18 0 0 1 2.3 2.1l-.1 .7M163.8 82.8l6.3-3.6a1.83 1.83 0 0 1 2 1.6v1l-.3 .3-6.3 3.7M167.5 94.6a23.2 23.2 0 0 1-6.1 15.6 50.8 50.8 0 0 1-20.3 13.5 98.5 98.5 0 0 1-51.4 4.6M208.3 81.5a16.4 16.4 0 0 0 5.8 12 39.9 39.9 0 0 0 17.5 9 64.6 64.6 0 0 0 40.9-2.8 28.3 28.3 0 0 0 13.3-11.2 14.4 14.4 0 0 0 1.9-7M227.3 88.3l7.2 4.2M227.3 88.3l7.2 4.1M230.3 83.2a2.12 2.12 0 0 1 2.6 1.1l.9 1.5M230.4 86a.51 .51 0 0 1 .5 .3 .51 .51 0 0 1-.1 .6l-.2-.2a.6 .6 0 0 1-.2-.7zM230.4 86l.8-.5a.58 .58 0 0 1 .4 .9l-.7 .5M230.7 84.8a1.14 1.14 0 0 1 1.5 .8"/>
<path d="M231 86.8l6 9.5a.53 .53 0 0 0 .4 .4 .53 .53 0 0 0 .5-.3l-.1-.7M231.6 84.8l.4 .3 .3 .4 .2 .6M232.1 85.7l-.2-.4a.85 .85 0 0 0-1.4-.3l-.1 .4 .1 .5M232.1 85.7l5.7 10M232.2 85.6l-.1 .1M232.2 85.6l5.7 10.1M233.7 85.8a3.7 3.7 0 0 0-3.1-2.8 1.55 1.55 0 0 0-.9 2.2l.2 .6a4.4 4.4 0 0 0 2 2.5M233.8 85.8h-.1M234.2 90.8h.2a.27 .27 0 0 1 .3 .3 .27 .27 0 0 1-.3 .2zM234.3 84.9l.3 .8-.9 .1M234.3 84.9h.1M234.4 90.8v.2l.2 .3"/>
<path d="M234.4 84.9a5.2 5.2 0 0 1 .3 5M234.5 81.8l.1 .5M234.5 84.8l-.2 .1M234.5 84.8v.1M234.5 92.5h.1M234.6 85.7l-.8 .1M234.6 82.3l1.3 2M234.8 85.4a5.3 5.3 0 0 1 .1 4.9M234.8 85.4v-.1a.22 .22 0 0 1 .3-.2 .22 .22 0 0 1 .1 .3 5.5 5.5 0 0 1 0 5.5M234.9 82.1a2.2 2.2 0 0 1 2.7 1.7l-.3 .6-.9 .6M234.9 85.1v.3M234.9 85.4a5 5 0 0 1 0 4.9"/>
<path d="M234.9 85.4h-.1M235.1 84.7a6.5 6.5 0 0 1 .4 6l-.2 .3M235.1 84.7l-.7 .2M235.1 84.7l-.6 .1M235.2 87.8a2.57 2.57 0 0 1-.7 1.9M235.6 84.5l-.5 .2M235.9 84.4l.1-.1a7.6 7.6 0 0 1 .4 7.1l-.5 .6a5.1 5.1 0 0 0 1-5.1zM236 84.3l-.5 .2a7.7 7.7 0 0 1 .8 5.9l-.8 1M237.2 88.8l2.9 .5-3.7 2.1M237.9 95.7a.73 .73 0 0 1-.1 1M237.9 95.7h-.1M307.9 84.7a16.4 16.4 0 0 0 5.9 12.1 42.2 42.2 0 0 0 20.5 9.7 64.6 64.6 0 0 0 37-3.2 30.4 30.4 0 0 0 13.5-10.3 14.2 14.2 0 0 0 2.5-8.3"/>
<path d="M324.9 92.2l5.4-4a1.43 1.43 0 0 1 1.7 1.4v.6l-.3 .3-5.9 3.2a.95 .95 0 0 1-.9-1.5zM325.8 93.7h.1M327 81.3v9.4M327 81.3l7.3 4.3M327.2 81.1l-.2 .2M327.2 81.1l2.2-1.3 1.9 .6a50.7 50.7 0 0 0 8.1 1.7M327.2 81.1l7 4M327.9 90.9h.4a.25 .25 0 0 1 .1 .3 .25 .25 0 0 1-.2 .2l-.2-.1zM328.1 90.9l.1 .4 .2 .1M328.3 92.4l6 3.4M328.3 92.3l6 3.5M329.5 88.8a1.67 1.67 0 0 1 .8-2.4 3.6 3.6 0 0 1 3 2.7"/>
<path d="M329.9 86.5a2.31 2.31 0 0 1 2.8 1.3l.7 1.3M330.1 89.3a.48 .48 0 0 1 .5 .3 .48 .48 0 0 1-.1 .6l-.1-.1a.62 .62 0 0 1-.3-.8zM330.1 89.3l.7-.4a.57 .57 0 0 1 .5 .2 .57 .57 0 0 1 0 .6l-.7 .4M330.4 88.1a1.24 1.24 0 0 1 1.6 1.1 .91 .91 0 0 1-.2 1.3M330.8 91a1.9 1.9 0 0 0 2.3 .6M331.2 88.2l.6 .3a1.38 1.38 0 0 1 .3 1.2M333.1 91.6l.9 1.2-.6 .4M333.1 91.6l-.2 .1M333.4 89.1h-.1M333.4 93.9l.6 1.1M333.4 93.2l.2 .2M333.6 93.4l-.2 .5"/>
<path d="M333.8 93l-.4 .2M334 94v.4l.3 .3M334 95l.4 .2M334 88.3l.2 .3a5 5 0 0 1 .2 4.6l-1 .7M334.1 88.2l-.1 .1M334.2 88.1l-.2 .1 .3 .8M334.2 88.1v.1M334.2 85.1l.1 .5M334.3 89l-1 .1M334.3 88.9l-.9 .2M334.3 85.6l1.3 2.1M334.5 85.4v.1"/>
<path d="M334.5 85.5a10 10 0 0 1 2.2 8.1l-.5 1M334.5 88.7l.2 .4a4.6 4.6 0 0 1-.4 4.7l-.4 .5 .4 .4M334.5 88.7v-.2l.2-.1a5.8 5.8 0 0 1 .2 5.8l-.6 .5M334.5 85.4a2.08 2.08 0 0 1 2.7 1.9l-.2 .4-.9 .6M334.6 88.4v.3M334.6 88.7a4.9 4.9 0 0 1-.2 5.1l-.4 .3M334.6 88.7h-.1M334.7 95.7l-.4 .1M334.8 88a6.8 6.8 0 0 1 .4 6l-.5 .6-.7 .4M334.8 88l-.8 .3M334.8 88l-.6 .2v-.1M334.9 91.2a2.25 2.25 0 0 1-1.3 2.2"/>
<path d="M335.2 87.8l-.4 .2M335.6 87.7a8.5 8.5 0 0 1 .7 6.6 2.71 2.71 0 0 1-1.6 1.5l-.3-.6M335.6 87.6a7.8 7.8 0 0 1 .6 6.9l-1 1.1M335.6 87.6l-.4 .2a6.8 6.8 0 0 1 .5 6.4l-.6 .6-.7 .4M335.6 87.6v.1M336.9 92.1l2.9 .5-3.7 2.2M339.4 82.1l-5.2 3M339.4 82.1l.4 .3-5.3 3M69.5 116.3l75.3-43.4 20.1 11.6a21.4 21.4 0 0 1-2.1 23.6 45.8 45.8 0 0 1-18.8 14.1 95.1 95.1 0 0 1-47.6 6.7l-6.7-.9M69.5 116.3v.3l20.2 11.7M69.5 116.3l20.2 11.7M76.9 133.9a.88 .88 0 0 1 1.2 1 .48 .48 0 0 1-.4 .5 .48 .48 0 0 1-.5-.4l-.3-.6z"/>
<path d="M77 133.8l1.6-.8a1.01 1.01 0 0 1 .8 1.5l-1.5 .8M77.8 133.4a.9 .9 0 0 1 .7-1.3 2.34 2.34 0 0 1 1.5 3 1.02 1.02 0 0 1-1.4-.2M78.1 132.2l.7-.4a1.96 1.96 0 0 1 2.1 1.9v.9l-1 .7M79.1 131.7l6.5-3.8a1.87 1.87 0 0 1 2 2v.7l-.3 .3-6.5 3.8M85.2 128.2a.95 .95 0 0 1 1.6-.1 2.3 2.3 0 0 1 .7 2.9l-.6 .2M87.1 126.8l-1.6 1M88.1 125.8a.81 .81 0 0 0 1 .8 .99 .99 0 0 0 1.3-.8M88.2 125.3l.4 .2M88.2 125.5a.6 .6 0 0 0 0 .7 .6 .6 0 0 0 .6 .2 1.05 1.05 0 0 0 1.5-.8v-.1M88.2 125.3v.6l.7 .4M88.3 130.6l.2 .3M88.3 125v.2l.3 .3"/>
<path d="M88.3 125l-.1 .3M88.4 126l.5 .3M88.5 130.9l1 .2M88.5 130.5v.4M88.6 125.5l.9 .1M88.6 125.5l.3 .3M88.7 131v.6l.1 .2M88.8 131.8l.4 .1 .4-.1M88.9 125.8v.5M89 124.6l-.7 .4M89 124.6l.9 .1M89 124.6l-.5 .1-.2 .3"/>
<path d="M89.3 130.2l.2 .1M89.5 125.6h.5M89.5 125.6l-.6 .2M89.5 130.3v.8M89.6 130.2l-.1 .1M89.7 128v.3M89.8 131v.5a.66 .66 0 0 1-1 .3M89.9 124.7l.2 .3v.3M89.9 126.1l-.9 .2M89.9 124.7l.4 .3M90 126.1l-1.1 .2M90 125.6v.5"/>
<path d="M90.1 125.3l-.2 .2-.4 .1M90.1 125.3l-.1 .3M90.2 125.8l-.2 .2M90.2 129.8l.1 .1M90.3 125l-.2 .3M90.3 129.9v.8l-.8 .4M90.3 129.7a1.15 1.15 0 0 1-1.4 .5M90.3 125v.6l-.3 .5M90.3 129.9h-.1M90.3 129.4l-.3 .4-.6 .1M90.4 129.4a1.07 1.07 0 0 1-1.4 .7M90.6 124.3a1.03 1.03 0 0 0 1.5 .8l.7-.3 .1-.5"/>
<path d="M90.7 123.9l.4 .1M90.7 124a.83 .83 0 0 0 .3 .9 .83 .83 0 0 0 .8 .1 .76 .76 0 0 0 1-1M90.7 123.9v.5l.8 .4M90.8 129.1l.2 .4M90.8 123.5v.3l.3 .2M90.8 123.5l-.1 .4M90.9 124.5l.5 .3M91 129.5l1 .1M91 129v.5M91.1 124l.9 .2M91.1 124l.4 .3M91.2 129.5v.6l.1 .2"/>
<path d="M91.3 130.3l.2 .1 .6-.1M91.5 124.3v.5M91.5 123.2l-.7 .3M91.5 123.2l.9 .1M91.5 123.2l-.5 .1-.2 .2M91.5 123.2l.5-.1 .4 .2M91.6 128.7h.4M91.7 128.6l-4.3 2.5M91.8 128.8l.2 .1M92 124.2h.5M92 124.2l-.5 .1M92 128.9v.7"/>
<path d="M92.2 128.7l-.2 .2M92.3 129.5v.6a.68 .68 0 0 1-1 .2M92.4 128.7l-1 .1M92.4 123.3l.2 .2v.3M92.4 124.7l-.9 .1M92.4 123.3l.4 .3M92.5 124.7l-1 .1M92.5 124.2v.5M92.6 123.8l-.1 .2-.5 .2M92.6 123.8l-.1 .4M92.7 124.3l-.1 .3M92.8 123.6l-.2 .2"/>
<path d="M92.8 128.8v.4l-.8 .4M92.8 123.6v.5l-.3 .6M172.3 137.3v.2l38.8 36.2M172.3 137.3l38.8 36.2M172.8 135.8l38.8 36.3M172.8 135.8l.2-.2 38.8 36.3M172.8 135.8l-.5 1.5M173.6 137.7a.51 .51 0 0 1 .6 .3 .51 .51 0 0 1-.1 .6 .66 .66 0 0 1-.5-.9zM173.8 137.7l.2 .4 .3 .3M173.9 136.5l.6-.4 38.9 36.3M48.1 157a61.7 61.7 0 0 1 22.8-13.7 111.6 111.6 0 0 1 73.6 .4 60.2 60.2 0 0 1 22.4 14 27.7 27.7 0 0 1 8.3 19.5 27.5 27.5 0 0 1-7.6 17.5 58.1 58.1 0 0 1-21.9 14.2 110.7 110.7 0 0 1-58.4 5.2 82.2 82.2 0 0 1-33.2-12.9 37 37 0 0 1-13.5-16.3 24.2 24.2 0 0 1 3.4-23.1l1.5-2zM54.4 159a57.5 57.5 0 0 1 23.4-13.3 100.5 100.5 0 0 1 63.1 1.5 51.8 51.8 0 0 1 21.4 14.4 22.8 22.8 0 0 1 5.4 18.7 28.9 28.9 0 0 1-11.1 16.8 67.5 67.5 0 0 1-28.9 12.5 99.7 99.7 0 0 1-55.1-4.1 51.2 51.2 0 0 1-20.2-13.6 23.1 23.1 0 0 1-5.9-18.6 26.2 26.2 0 0 1 7.9-14.3z"/>
<path d="M54.6 158.9a59.3 59.3 0 0 1 25.2-13.6 100.3 100.3 0 0 1 60.1 1.7 52.8 52.8 0 0 1 21.8 14.1 22.5 22.5 0 0 1 5.5 20.7 29.4 29.4 0 0 1-10.4 14.9 66.4 66.4 0 0 1-27 12.4 100 100 0 0 1-55.4-3 52.6 52.6 0 0 1-21-13.3 23.2 23.2 0 0 1-6.5-20.5 27.2 27.2 0 0 1 7.7-13.4zM54.9 158.4a59.1 59.1 0 0 1 23.9-13 101.1 101.1 0 0 1 60.1 1.1 57.2 57.2 0 0 1 20.7 12.1 25.5 25.5 0 0 1 8.5 17.3 24.3 24.3 0 0 1-7.4 17.5 50.9 50.9 0 0 1-18.5 11.9 97.8 97.8 0 0 1-48.3 5.6 80.8 80.8 0 0 1-30.1-9.7 38.3 38.3 0 0 1-15-14.6 21.7 21.7 0 0 1 2.2-23.7l1.4-1.8zM164.1 142.1l.6-.3 .4 .3M164.5 142.9a.5 .5 0 0 1 .6 .3 .5 .5 0 0 1-.2 .6 .61 .61 0 0 1-.4-.9zM164.7 142.3l-.4-.3-.2 .1-3.7 3.5a2.7 2.7 0 0 1 1.6 2.4M164.7 142.3l1 1.4M164.9 143l.2 .5M165.1 142.1l-.4 .2M165.1 142.1l1 1.4M165.7 143.7l.1 .3-.1 .4M165.7 144.4l-3.7 3.6M166.1 143.5l.1 .5-.1 .2"/>
<path d="M166.1 143.5l-.4 .2M166.1 144.2l-.4 .2M166.1 144.2l-4.1 3.8M39.1 176.5a27.5 27.5 0 0 0 8.8 19.6 61.9 61.9 0 0 0 24.2 14.4 111.9 111.9 0 0 0 72.1-.7 60.7 60.7 0 0 0 22.5-14 27.5 27.5 0 0 0 8.5-19.3M122.6 165.3a94.3 94.3 0 0 0-45.9 3.9 49.4 49.4 0 0 0-20.4 12.9 25.4 25.4 0 0 0-5 8.1M122.6 165.5a94.3 94.3 0 0 0-45.9 3.9 49.4 49.4 0 0 0-20.4 12.9 25.5 25.5 0 0 0-5 8M122.6 165.3v.2M125.4 163.7a100.5 100.5 0 0 0-50.3 3.7 53.5 53.5 0 0 0-22.1 13.9l-2.2 2.7-1.7 2.8M125.4 163.7v.2l-2.8 1.6M125.4 163.7l-2.8 1.6M126.4 168.1l4.8-2.7a65.2 65.2 0 0 1 26.1 12.4l2.8 2.6 3.2 3.8M126.4 168.1v.2l32.3 18.7"/>
<path d="M126.4 168.1l32.3 18.7M126.5 164.7a1.62 1.62 0 0 0 .7 2.7l.3 .1M129.8 166.2a2.41 2.41 0 0 0-3.9-1 1.91 1.91 0 0 0 1.4 2.4M196.6 169.3l3.4 8.1 .5 .4 1.1-.2a.35 .35 0 0 0 .1-.5M196.6 169.3l.5-.2 .6 .4 .5 .1M198.3 169.1a.81 .81 0 0 1-.5 .8 .81 .81 0 0 1-1-.4l-.2-.2M198.3 169.1l3.4 8M198.3 169.1l.5-.3 3.3 8M200.4 176.5a.49 .49 0 0 1 .6 .3 .49 .49 0 0 1-.1 .6 .62 .62 0 0 1-.5-.9zM200.8 176.6l.3 .5M202.1 176.8v.5l-.5 .3M202.1 176.8l-.4 .3"/>
<path d="M209.6 171.2a.5 .5 0 0 1 .5 .3 .5 .5 0 0 1-.1 .6 .61 .61 0 0 1-.4-.9zM209.8 171.2v.4l.4 .4M211.4 173.4l.1 .1M211.6 172.1l-.5 1.4M211.8 171.9l-.4 1.5 .1 .1M211.8 171.9l-.2 .2M213.4 172.4l-.1 .2-1.8 1.1h-.4v-.2M213.4 172.4l-1.9 1.1M46.2 194.3v15.7M158.7 186.8v.2M162.2 188.2l.9 2M162.2 188.2l.8 2.1"/>
<path d="M163.3 184.2l-4.6 2.6M163.3 184.2v.2l-4.6 2.6M163.8 185.2a2.45 2.45 0 0 0 0 2.1M164.7 186.8a1.78 1.78 0 0 0-.9-1.6 2.19 2.19 0 0 0-.1 2.2M165.2 186.8l-.2-.3-2.8 1.7M168.1 194.3v34.5a24.7 24.7 0 0 1-7.5 16.8 54 54 0 0 1-21.4 13.1 100.4 100.4 0 0 1-64.6-.2 53.8 53.8 0 0 1-21.2-13.1 24.5 24.5 0 0 1-7.2-16.6v-12.2M41.7 212.7a1.7 1.7 0 0 1 2.4 .6 3.7 3.7 0 0 1 1 3.9 1.55 1.55 0 0 1-2.3-.3 3.6 3.6 0 0 1-1.1-4.2zM41.9 212.5l7.4-4.2a3.3 3.3 0 0 1 1.4 2.3 5.5 5.5 0 0 1 .1 3.3l-6 3.6M42 213a1.67 1.67 0 0 1 2.2 .8 2.51 2.51 0 0 1 .4 3.3 2.2 2.2 0 0 1-2.6-1.7 2.27 2.27 0 0 1 0-2.4zM42.4 213.6a1.56 1.56 0 0 1 2 1.3 1.13 1.13 0 0 1-.4 1.7 2.13 2.13 0 0 1-1.6-3zM66.9 202.8a90.8 90.8 0 0 1 41.6-8.8 89.8 89.8 0 0 1 38.9 8.8M168.1 211.3a26.1 26.1 0 0 1 6.8 21.1 29.9 29.9 0 0 1-9.8 17 67.6 67.6 0 0 1-26.9 14.4 113.2 113.2 0 0 1-65.6-1.2 64.9 64.9 0 0 1-23.5-13.3 29.5 29.5 0 0 1-9.9-18.2 24.7 24.7 0 0 1 3.2-14.5"/>
<path d="M39.1 228.8a25.9 25.9 0 0 0 6.4 16.9 55.2 55.2 0 0 0 22.4 15.4 108.8 108.8 0 0 0 51.1 6.6 93.8 93.8 0 0 0 35.7-10.5 45 45 0 0 0 16.7-15.2 24.4 24.4 0 0 0 3.8-13.2M71.8 223v17.4M71.8 223l12.5 7.2M72.1 222.5l-.3 .5M72.1 222.5l3.8-2.2a91.4 91.4 0 0 0 17.1 4M72.1 222.5l12 6.9M76.8 231.7a3 3 0 0 1 3.5 .9 8.8 8.8 0 0 1 2.4 3.7M78.2 234.8a.98 .98 0 0 1 1.5 .3 1.95 1.95 0 0 1 .6 2.6 1.7 1.7 0 0 1-2.1-1.4l-.1-.6zM78.5 234.6a2.18 2.18 0 0 0 1.7 3.2l.1-.1M78.8 234.6a2.09 2.09 0 0 0 .9 2.8l.8 .1M82.6 236.3a6.4 6.4 0 0 0-4.8-4.8 2.13 2.13 0 0 0-2.1 2.5 7.7 7.7 0 0 0 4.6 6.8l1 .1 .8-.4 1.8 2.1-1.1 .6M82.7 236.3h-.1"/>
<path d="M83.7 234.7l.5 1.3-1.6 .3M83.7 234.7h.2v.1M83.9 234.8a9.6 9.6 0 0 1 .7 8l-.4 .8-1.4 .8M84.1 234.6l-.4 .1M84.1 234.6v.1M84.1 229.4l-.1 .3 .3 .5M84.2 236l-1.5 .3M84.3 230.2l2.2 3.5M84.7 235.6a10 10 0 0 1 .4 7.6l-.8 1.1-.6 .5M84.7 235.6l-.1-.2a.32 .32 0 0 1 .3-.4 .32 .32 0 0 1 .3 .3 11.4 11.4 0 0 1 .8 8.4l-.7 1.2-1.1 .9M84.7 229.9a3.8 3.8 0 0 1 4.6 2.9 1.76 1.76 0 0 1-.9 1.5l-1.1 .6M84.7 235.5a9.8 9.8 0 0 1 .5 7.7l-.7 1-.8 .6"/>
<path d="M84.7 235.5v.1M84.8 235.1l-.1 .4M85 234.4a13 13 0 0 1 1.4 8.9 4.1 4.1 0 0 1-2.7 3.1M85 234.4l-1.1 .4M85.1 234.3l-1.1 .4 .1-.1M85.2 239.7a3.8 3.8 0 0 1-2.2 3.9M86.5 233.8a14.5 14.5 0 0 1 1.4 10.8 4.9 4.9 0 0 1-2.9 3.1l-.5-1M86.6 233.7l-.8 .3a12.9 12.9 0 0 1 1.3 10.2 4.2 4.2 0 0 1-2.6 2.5M86.6 233.7a14.8 14.8 0 0 1 1.5 10.8 4.8 4.8 0 0 1-2.3 2.8M86.6 233.7l-1.6 .7M93 224.3l.7 .4-9.2 5.3a18.7 18.7 0 0 1 4.1 12.8l-.3 1.1-.8 1.7M93 224.3l-8.9 5.1"/>
<path d="M44.6 253.6a1.61 1.61 0 0 1 2.2 .7l.4 .6M45.3 254.9a.97 .97 0 0 1 .9 1.5 1.02 1.02 0 0 1-.9-1.5zM45.4 254.8a1.1 1.1 0 0 0 .8 1.5M47 255.1a2.22 2.22 0 0 0-2.5-1.5 2.3 2.3 0 0 0 .2 2.9l10.7 16.7a1.09 1.09 0 0 0 1.5 .7l.1-.6-.3-1M47 255.1l9.7 17.2M47.2 254.9l-.2 .2M47.2 254.9l9.7 17.3M71.8 240.4v.2l12.3 7.1h.2M71.8 240.4l12.5 7.3M82.1 240.6l-.2 .1M82.8 243.2l.2 .4M82.8 244.4l.9 2"/>
<path d="M83 243.6l-.2 .8M83.3 243l-.5 .2M83.7 244.8a.69 .69 0 0 0 .5 1M83.7 246.4l.8 .3M83.8 244.8a.64 .64 0 0 0 .5 .9M84.3 245.7l-.1 .1M84.9 247.5l-.6 .2M88.7 241.4l5 .8-6.4 3.7M50.7 263.8a.6 .6 0 0 1 .6 .4 .6 .6 0 0 1-.1 .7 .75 .75 0 0 1-.5-1.1zM50.8 263.8a.72 .72 0 0 0 .6 .9M56.9 272.2a1.17 1.17 0 0 1-.1 1.8M56.9 272.2l-.2 .1"/>
</g>
<g font-size="8.1">
<text x="27.8" y="8">8</text>
<text x="82.8" y="8">7</text>
<text x="132.8" y="8">6</text>
<text x="182.8" y="8">5</text>
<text x="232.8" y="8">4</text>
<text x="282.8" y="8">3</text>
<text x="332.8" y="8">2</text>
<text x="387.8" y="8">1</text>
<text x="3" y="30.4">F</text>
<text x="413" y="30.4">F</text>
<text x="2.8" y="79.6">E</text>
<text x="412.8" y="79.6">E</text>
<text x="2" y="129.6">D</text>
<text x="412" y="129.6">D</text>
<text x="1.7" y="179.6">C</text>
<text x="411.7" y="179.6">C</text>
<text x="2.7" y="229.6">B</text>
<text x="412.7" y="229.6">B</text>
<text x="2" y="278.9">A</text>
<text x="412" y="278.9">A</text>
<text x="27.8" y="295">8</text>
<text x="82.8" y="295">7</text>
<text x="132.8" y="295">6</text>
<text x="182.8" y="295">5</text>
<text x="232.8" y="295">4</text>
<text x="282.8" y="295">3</text>
<text x="332.8" y="295">2</text>
<text x="387.8" y="295">1</text>
</g>
<g font-size="6.3" fill="#191924">
<text x="227.3" y="121.2">Closed view</text>
<text x="330.3" y="122.3">Opened View</text>
</g>
<g font-size="4.5">
<text x="342.6" y="245.3">M.Gland (Casting)</text>
<text x="371.7" y="264.6">Centigrade Ind. Inc.</text>
</g>
<g font-size="4.2" fill="#191924">
<text x="33" y="45.9">3</text>
<text x="50.5" y="114.5">2</text>
<text x="166.4" y="121.8">5</text>
<text x="217.5" y="134.6">6</text>
<text x="298.4" y="173">ITEM NO.</text>
<text x="329.7" y="173">PART NUMBER</text>
<text x="370.3" y="173">DESCRIPTION</text>
<text x="400.5" y="173">QTY.</text>
<text x="306.3" y="180">1</text>
<text x="320.9" y="180">Casing 865 Assem</text>
<text x="403.9" y="180">1</text>
<text x="211.3" y="190.8">5</text>
<text x="306.3" y="187.8">2</text>
<text x="320.9" y="187.8">Blade 865 Left Assem</text>
<text x="403.9" y="187.8">1</text>
<text x="306.3" y="194.8">3</text>
<text x="320.9" y="194.8">Blade 865 Right Assem</text>
<text x="403.9" y="194.8">1</text>
<text x="306.3" y="202.6">4</text>
<text x="320.9" y="202.6">Handle 2</text>
<text x="367.7" y="202.6">Standard Piece</text>
<text x="403.9" y="202.6">1</text>
<text x="306.3" y="210">5</text>
<text x="320.9" y="210">Flat Bar</text>
<text x="375.7" y="210">4x20x65</text>
<text x="403.9" y="210">2</text>
<text x="306.3" y="217.3">6</text>
<text x="320.9" y="217.3">Rod</text>
<text x="374.5" y="217.3">2x37x570</text>
<text x="403.9" y="217.3">1</text>
<text x="204.8" y="244.3">1</text>
<text x="63" y="278.7">4</text>
</g>
<text font-size="4.2" x="346.2" y="278.8">9110010-M.Gland-02</text>
<g font-size="2.8">
<text x="287" y="255.9">A.Jokar</text>
<text x="287" y="260.1">A.Jokar</text>
<text x="284.7" y="268.7">H.Mohajeri</text>
<text x="286.9" y="264.2">E.Beygi</text>
</g>
<text font-size="2.5" x="403" y="236.1">--</text>
<text font-size="2.1" x="331.8" y="250.7">CLIENT :</text>
<g font-size="2">
<text x="277" y="225.8">Note:</text>
<text x="276.3" y="234.5">UNLESS OTHERWISE SPECIFIED:</text>
<text x="276.3" y="237">DIMENSIONS ARE IN MILLIMETERS</text>
<text x="311.3" y="234.5">DEBURR AND</text>
<text x="311.3" y="237">BREAK SHARP</text>
<text x="311.3" y="239.5">EDGES</text>
<text x="342.6" y="236">DO NOT SCALE DRAWING</text>
<text x="391" y="236.6">REVISION:</text>
<text x="403.9" y="236.6">00</text>
<text x="331.8" y="240.8">TITLE:</text>
<text x="389" y="242.2">QTY: 8</text>
<text x="288.5" y="251.7">NAME</text>
<text x="304.2" y="251.7">SIGNATURE</text>
<text x="321.2" y="251.7">DATE</text>
<text x="274.8" y="255.9">DRAWN</text>
<text x="318" y="255.9">1398.12.19</text>
<text x="275.1" y="260.1">CHK'D</text>
<text x="318" y="260.1">1398.12.19</text>
<text x="274.6" y="264.2">APPV'D</text>
<text x="275.9" y="268.7">Q.C.</text>
<text x="318" y="264.2">1398.12.19</text>
<text x="275" y="273">MATERIAL:</text>
<text x="302.9" y="273">WEIGHT:</text>
<text x="330" y="272.5">DWG NO.</text>
<text x="276.7" y="280.2">GG-40</text>
<text x="303.4" y="280.2">2.4 Kg</text>
<text x="330.1" y="285.6">SCALE:</text>
<text x="374.5" y="285.6">SHEET 2 OF 2</text>
</g>
</svg>
